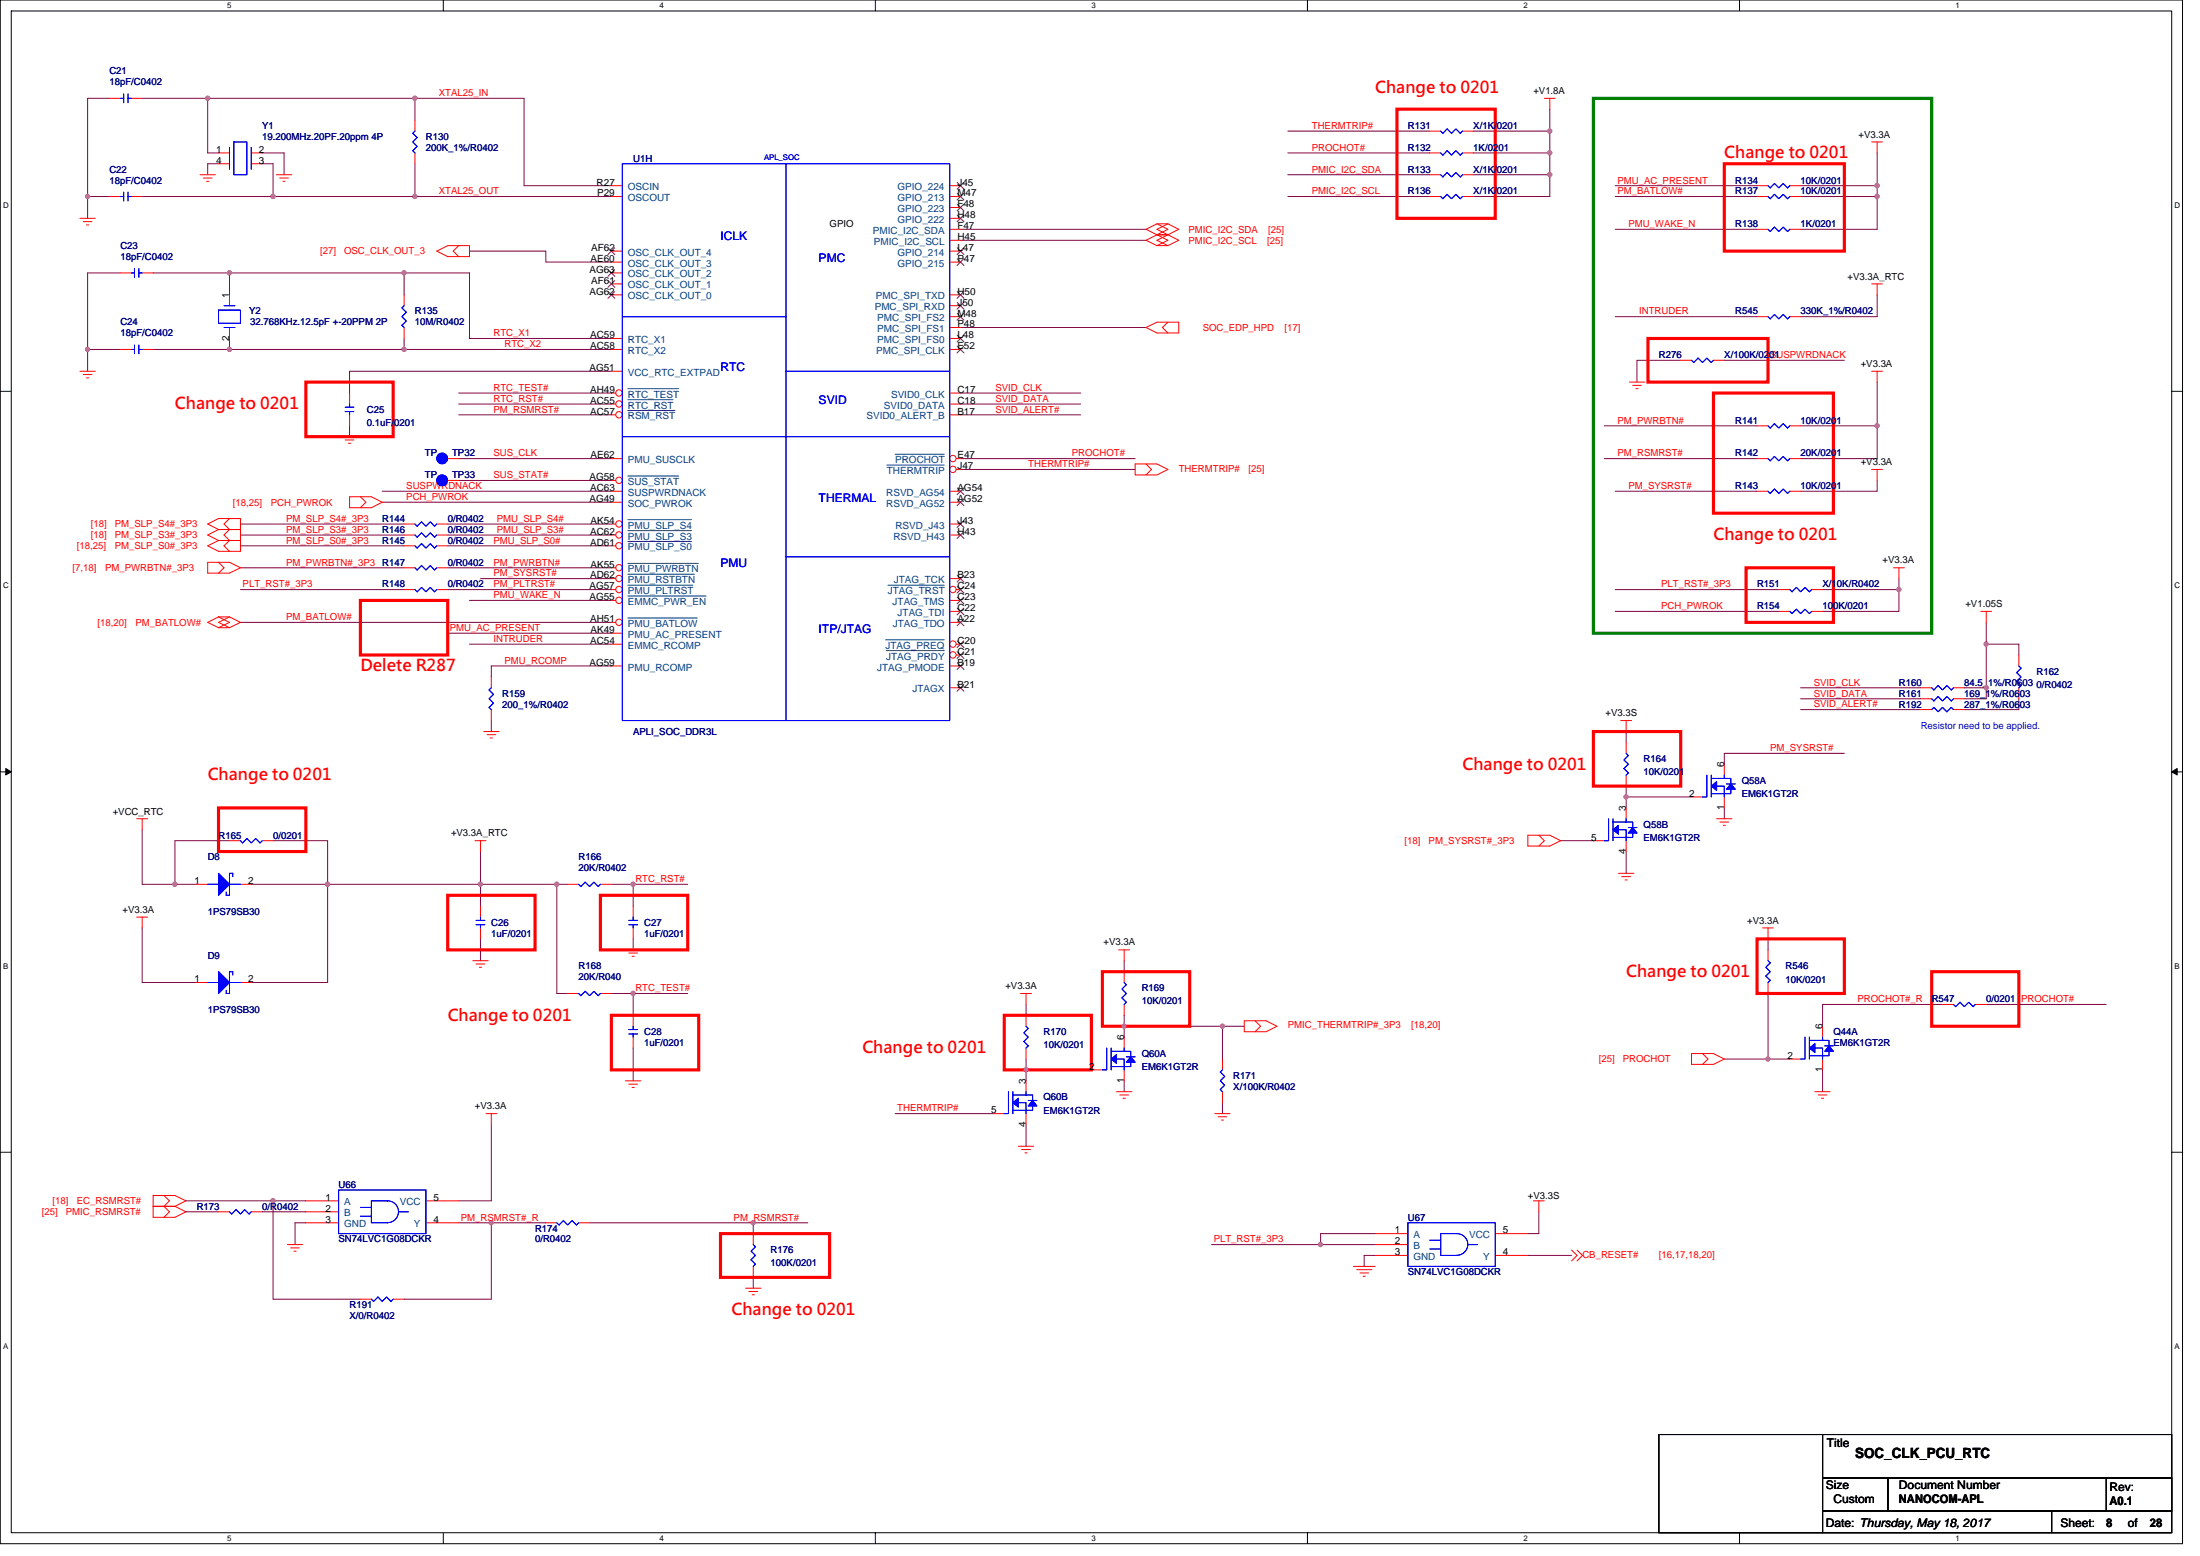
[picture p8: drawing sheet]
<svg xmlns="http://www.w3.org/2000/svg" width="297mm" height="210mm" viewBox="0 0 297 210" stroke-linecap="round" stroke-linejoin="round" font-family="sans-serif">
<path d="M0 0h294.7v208.3h-294.7zM1.5 1.5h291.7v205.3h-291.7z" fill="none" stroke="#000" stroke-width=".14"/>
<g fill="#fff">
<path d="M30.7 .1h.6v1.2h-.6z"/>
<path d="M30.7 207h.6v1.2h-.6z"/>
</g>
<path d="M59.9 0v1.5M59.9 206.8v1.5" fill="none" stroke="#000" stroke-width=".14"/>
<g fill="#fff">
<path d="M89 .1h.6v1.2h-.6z"/>
<path d="M89 207h.6v1.2h-.6z"/>
</g>
<path d="M118.2 0v1.5M118.2 206.8v1.5" fill="none" stroke="#000" stroke-width=".14"/>
<g fill="#fff">
<path d="M147.4 .1h.5v1.2h-.5z"/>
<path d="M147.4 207h.5v1.2h-.5z"/>
</g>
<path d="M176.5 0v1.5M176.5 206.8v1.5" fill="none" stroke="#000" stroke-width=".14"/>
<g fill="#fff">
<path d="M205.7 .1h.6v1.2h-.6z"/>
<path d="M205.7 207h.6v1.2h-.6z"/>
</g>
<path d="M234.9 0v1.5M234.9 206.8v1.5" fill="none" stroke="#000" stroke-width=".14"/>
<g fill="#fff">
<path d="M264 .1h.6v1.2h-.6z"/>
<path d="M264 207h.6v1.2h-.6z"/>
<path d="M.4 27.1h.8v1.2h-.8z"/>
<path d="M293.6 27.1h.7v1.2h-.7z"/>
<path d="M.4 78.5h.8v1.2h-.8z"/>
<path d="M293.6 78.5h.7v1.2h-.7z"/>
</g>
<path d="M0 52.8h1.5M293.2 52.8h1.5" fill="none" stroke="#000" stroke-width=".14"/>
<g fill="#fff">
<path d="M.4 129.8h.7v1.2h-.7z"/>
<path d="M293.6 129.8h.7v1.2h-.7z"/>
</g>
<path d="M0 104.2h1.5M293.2 104.2h1.5" fill="none" stroke="#000" stroke-width=".14"/>
<path d="M.8 103.7l.7 .5-.7 .4zM293.2 104.2l.8-.5v.9z" fill="#000" stroke="#000" stroke-width=".14"/>
<g fill="#fff">
<path d="M.4 181.1h.7v1.2h-.7z"/>
<path d="M293.6 181.1h.7v1.2h-.7z"/>
</g>
<path d="M0 155.5h1.5M293.2 155.5h1.5M224 193.6h22.1v13.2h-22.1zM246.1 199.5h8.8v4.4h-8.8zM246.1 193.6h47.1v5.9h-47.1zM254.9 199.5h38.3v4.4h-38.3zM284.4 199.5h8.8v4.4h-8.8zM246.1 203.9h30.9v2.9h-30.9zM277 203.9h16.2v2.9h-16.2z" fill="none" stroke="#000" stroke-width=".14"/>
<g fill="none" stroke="#800040" stroke-width=".14">
<path d="M14.8 13.3h-3v13.2M19.2 13.3h8.8M28 13.3v7.3h1.5M28 13.3h28M56 13.3h14.8v11.8h11.7M56 13.3v2.9M173.9 17.7h19.1M198.9 17.7h10.4M209.3 14.7v3M209.3 17.7v2.9M11.8 26.5h3M11.8 26.5v3"/>
<path d="M16.3 36.8h-4.5v10.4M19.2 26.5h17.7M20.7 36.8h10.3M29.5 22.1h-1.5v1.5M31 36.8v3M31 36.8h23.6M35.4 20.6h3v3M35.4 22.1h1.5v4.4M36.9 26.5h19.1M54.6 36.8v3M54.6 36.8h8.8v8.9h19.1M56 26.5h26.5"/>
<path d="M56 22.1v4.4M63.4 33.9h10.3v1.5h8.8M129.7 30.9h25M129.7 32.4h25M173.9 20.6h19.1M173.9 23.6h19.1M173.9 26.5h19.1M198.9 20.6h10.4M198.9 23.6h10.4M209.3 20.6v3M209.3 23.6v2.9h-10.4M218.1 30.9h19.1"/>
<path d="M218.1 26.5h19.1M218.1 25.1h19.1M243.1 26.5h10.3M243.1 25.1h10.3M253.4 39.8v2.9h-10.3M253.4 26.5v4.4h-10.3M253.4 25.1v1.4M253.4 20.6v4.5M11.8 47.2v2.9M11.8 47.2h4.5M20.7 47.2h10.3M31 47.2h23.6"/>
<path d="M31 45.7v1.5M47.2 57.5v1.4M54.6 45.7v1.5M54.6 47.2h27.9M61.9 53h20.6M61.9 54.5h20.6M61.9 56h20.6M82.5 50.1h-35.3v2.9M129.7 44.2h25M129.7 53h16.2M129.7 54.5h16.2M129.7 56h16.2"/>
<path d="M216.6 57.5h20.6M218.1 42.7h19.1M226.9 48.6h-5.9v3M232.8 48.6h16.2M243.1 57.5h10.3M253.4 51.6v5.9M253.4 57.5v4.4h-10.3M32.5 70.7h22.1M32.5 72.2h22.1M32.5 76.6h22.1M32.5 79.6h22.1M32.5 73.7h22.1"/>
<path d="M51.6 66.3h30.9M51.6 67.8h30.9M60.4 70.7h22.1M60.4 73.7h22.1M60.4 72.2h22.1M60.4 76.6h22.1M60.4 79.6h22.1M61.9 61.9h20.6M61.9 64.8h20.6M64.9 78.1h17.6M129.7 61.9h23.6M129.7 63.4h23.6"/>
<path d="M216.6 61.9h20.6M218.1 66.3h19.1M218.1 79.6h22.1M253.4 64.8v1.5h-10.3M256.4 78.1v1.5h-10.3M256.4 79.6v2.9h-10.3M32.5 84h50M60.4 85.4h22.1M63.4 86.9h19.1M63.4 81h19.1M66.3 97.2v1.5M82.5 89.9h-16.2v1.5"/>
<path d="M218.1 82.5h22.1M219.6 98.7v1.5M243.1 92.8h16.2M243.1 94.3h16.2M243.1 95.8h16.2M265.2 92.8h3M268.2 92.8v1.5h-3M268.2 86.9h4.4v1.5M268.2 84v2.9M268.2 86.9v5.9M272.6 94.3v1.5h-7.4M19.2 112v7.3h4.4"/>
<path d="M23.6 119.3h3M31 113.5h-7.4v5.8M33.9 119.3h10.3M36.9 113.5h7.3v5.8M44.2 119.3h20.7M44.2 119.3v13.3h-10.3M64.9 114.9v4.4M64.9 119.3h10.3M64.9 119.3v3M75.2 119.3v14.8h1.5M75.2 119.3h1.5M82.5 119.3h3v3"/>
<path d="M85.5 119.3h7.4M210.7 113.5h4.4M219.6 107.5v1.5M219.6 114.9v3M219.6 107.5h8.8M219.6 106.1v1.4M232.8 109v1.5M249 101.7h-16.2v1.4M19.2 125.2v7.4h7.4M64.9 126.7v2.9M82.5 134.1h3M85.5 134.1h7.4"/>
<path d="M85.5 126.7v1.5M85.5 134.1v2.9M138.5 135.6v1.4M151.8 138.5h13.3M151.8 138.5v1.5M151.8 129.6v1.5M151.8 137v1.5M165.1 138.5h2.9M165.1 138.5v4.4M238.7 126.7v1.5M238.7 134.1v8.8M262.3 135.6h-16.2v2.9"/>
<path d="M268.2 135.6h16.2M66.3 151.7v10.4h-4.4M85.5 141.4v4.5M120.9 150.3h13.2M138.5 144.4h8.9M138.5 151.7v3M138.5 142.9v1.5M138.5 144.4v1.5M151.8 145.9v1.4M165.1 148.8v1.5M232.8 142.9h5.9M238.7 142.9h3"/>
<path d="M246.1 144.4v2.9M25.1 162.1h11.8M25.1 163.5h4.4M35.4 163.5h5.9M36.9 162.1v13.2h11.8M36.9 162.1h4.4M41.3 165h-1.5v3M61.9 165h4.4M66.3 165v10.3h-11.7M66.3 165h7.4M79.6 165h22.1M101.7 165v1.5"/>
<path d="M101.7 172.4v1.4M101.7 165h7.4M163.6 168h14.7M178.3 168h7.4M185.7 169.4h-1.5v1.5M185.7 166.5h-7.4v1.5M206.3 169.4h5.9M207.8 163.5v3h-1.5"/>
</g>
<g fill="#f0f" stroke="#f0f" stroke-width=".14">
<circle cx="56" cy="26.5" r=".29"/>
<circle cx="36.9" cy="26.5" r=".29"/>
<circle cx="28" cy="13.3" r=".29"/>
<circle cx="56" cy="13.3" r=".29"/>
<circle cx="11.8" cy="26.5" r=".29"/>
<circle cx="11.8" cy="47.1" r=".29"/>
<circle cx="54.6" cy="47.1" r=".29"/>
<circle cx="54.6" cy="36.8" r=".29"/>
<circle cx="31" cy="36.8" r=".29"/>
<circle cx="31" cy="47.1" r=".29"/>
<circle cx="44.2" cy="119.3" r=".29"/>
<circle cx="85.5" cy="119.3" r=".29"/>
<circle cx="101.7" cy="165" r=".29"/>
<circle cx="85.5" cy="134.1" r=".29"/>
<circle cx="75.2" cy="119.3" r=".29"/>
<circle cx="64.9" cy="119.3" r=".29"/>
<circle cx="256.4" cy="79.6" r=".29"/>
<circle cx="253.4" cy="26.5" r=".29"/>
<circle cx="253.4" cy="57.5" r=".29"/>
<circle cx="253.4" cy="25" r=".29"/>
<circle cx="219.5" cy="107.5" r=".29"/>
<circle cx="268.2" cy="86.9" r=".29"/>
<circle cx="268.2" cy="92.8" r=".29"/>
<circle cx="23.6" cy="119.3" r=".29"/>
<circle cx="178.3" cy="167.9" r=".29"/>
<circle cx="138.5" cy="144.4" r=".29"/>
<circle cx="151.8" cy="138.5" r=".29"/>
<circle cx="165" cy="138.5" r=".29"/>
<circle cx="209.2" cy="17.7" r=".29"/>
<circle cx="209.2" cy="20.6" r=".29"/>
<circle cx="209.2" cy="23.6" r=".29"/>
<circle cx="66.3" cy="165" r=".29"/>
<circle cx="36.9" cy="162" r=".29"/>
<circle cx="238.7" cy="142.9" r=".29"/>
</g>
<g fill="none" stroke="#f00" stroke-width=".14">
<path d="M14.8 13.3h1.5M17.7 13.3h1.5M56 16.2v1.5M208.5 13.3h1.5M209.3 13.3v1.4M252.7 19.2h1.5M253.4 19.2v1.4M10.8 29.5h2.1M11.2 29.9h1.2M11.7 30.4h.3M27 23.6h2.1M27.4 24h1.2"/>
<path d="M27.9 24.5h.3M37.3 23.6h2.1M37.8 24h1.1M38.2 24.5h.3M56 20.6v1.5M59 33.9l1.4-.8h3v1.5h-3zM61.9 33.1l-.7 .8 .7 .7M82.5 26.5h1.5M82.5 25.1h1.5M82.5 33.9h1.5M82.5 35.4h1.5M82.5 36.8h1.5"/>
<path d="M82.5 38.3h1.5M82.5 39.8h1.5M156.2 30.2l1.5 .7-1.5 .8M156.2 31.7l1.5 .7-1.5 .7M157.7 30.2h-1.5l-1.5 .7 1.5 .8M157.7 30.2l-1.5 .7 1.5 .8M157.7 31.7h-1.5l-1.5 .7 1.5 .7M157.7 31.7l-1.5 .7 1.5 .7M157.7 30.2l1.4 .7-1.4 .8h-1.5M157.7 31.7l1.4 .7-1.4 .7h-1.5M237.2 26.5h1.5M237.2 25.1h1.5"/>
<path d="M237.2 30.9h1.5M241.7 26.5h1.4M241.7 25.1h1.4M241.7 30.9h1.4M252.7 38.3h1.5M253.4 38.3v1.5M10.8 50.1h2.1M11.2 50.5h1.2M11.7 51h.3M46.2 58.9h2M46.6 59.4h1.2M47.1 59.8h.2"/>
<path d="M128.2 54.5h1.5M128.2 53h1.5M128.2 56h1.5M154.7 44.2l1.5-.7h2.9v1.4h-2.9zM157.7 43.5l-.8 .7 .8 .7M220 51.6h2.1M220.4 52h1.2M220.9 52.5h.3M237.2 57.5h1.5M241.7 57.5h1.4M252.7 50.1h1.5M253.4 50.1v1.5"/>
<path d="M28 70.7l1.5-.7h3v1.5h-3zM28 72.2l1.5-.7h3v1.4h-3zM28 73.7l1.5-.8h3v1.5h-3zM28 75.9h3l1.5 .7-1.5 .7h-3zM29.5 75.9l.7 .7-.7 .7M31 70l-.8 .7 .8 .8-.8 .7 .8 .7-.8 .8 .8 .7M47.2 67h2.9l1.5 .8-1.5 .7h-2.9zM48.7 67l.7 .8-.7 .7M54.6 70.7h1.4M54.6 73.7h1.4M59 70.7h1.4M59 73.7h1.4"/>
<path d="M153.3 62.6h2.9l1.5 .8-1.5 .7h-2.9zM154.7 62.6l.8 .8-.8 .7M237.2 66.3h1.5M241.7 66.3h1.4M252.7 63.4h1.5M253.4 63.4v1.4M255.6 76.6h1.5M256.4 76.6v1.5M29.5 83.2h1.5l1.5 .8-1.5 .7M29.5 83.2l1.5 .8-1.5 .7M29.5 83.2l-1.5 .8 1.5 .7h1.5M31 83.2l-1.5 .8 1.5 .7"/>
<path d="M65.3 98.7h2.1M65.8 99.1h1.1M66.2 99.6h.3M218.8 97.2h1.5M219.6 97.2v1.5M267.4 82.5h1.5M268.2 82.5v1.5M272.6 88.4v1.5M272.6 92.8v1.5M18.5 110.5h1.4M19.2 110.5v1.5M26.6 119.3h1.4"/>
<path d="M32.5 119.3h1.4M64.1 113.5h1.5M64.9 113.5v1.4M76.7 119.3h1.4M81.1 119.3h1.4M206.3 112.7h3l1.4 .8-1.4 .7h-3zM207.8 112.7l.7 .8-.7 .7M218.5 117.9h2.1M219 118.3h1.2M219.4 118.7h.3M231.8 110.5h2M232.2 110.9h1.2"/>
<path d="M232.7 111.4h.3M18.5 123.8h1.4M19.2 123.8v1.4M63.8 129.6h2.1M64.3 130.1h1.2M64.7 130.5h.3M84.5 128.2h2M84.9 128.6h1.2M85.3 129.1h.3M85.5 137v1.5M85.5 140v1.4M137.8 134.1h1.5"/>
<path d="M138.5 134.1v1.5M151 128.2h1.5M151.8 128.2v1.4M151.8 140v1.4M168 137.8h2.9l1.5 .7-1.5 .7h-2.9zM169.5 137.8l.7 .7-.7 .7M238 125.2h1.4M238.7 125.2v1.5M65.6 150.3h1.5M66.3 150.3v1.4M84.5 145.9h2M84.9 146.3h1.2"/>
<path d="M85.3 146.7h.3M134.1 150.3h1.5M137.5 154.7h2.1M137.9 155.1h1.2M138.4 155.6h.3M138.5 145.9v1.4M138.5 150.3v1.4M147.4 144.4h1.4M150.7 147.3h2.1M151.2 147.8h1.2M151.6 148.2h.3M151.8 144.4v1.5"/>
<path d="M164 150.3h2.1M164.5 150.7h1.1M164.9 151.2h.3M228.4 142.2h2.9l1.5 .7-1.5 .7h-2.9zM229.9 142.2l.7 .7-.7 .7M245 147.3h2.1M245.5 147.8h1.2M245.9 148.2h.3M20.7 162.8h2.9M20.7 162.8v-1.5h2.9l1.5 .8-1.5 .7M20.7 162.8v1.5h2.9l1.5-.8-1.5-.7M22.1 161.3l.8 .8-.8 .7 .8 .7-.8 .8"/>
<path d="M29.5 163.5h1.5M33.9 163.5h1.5M38.8 168h2M39.2 168.4h1.2M39.7 168.8h.3M100.7 173.8h2M101.1 174.3h1.2M101.6 174.7h.3M182.7 170.9h3M183.2 171.3h2M183.6 171.8h1.2M184 172.2h.3"/>
<path d="M185.7 166.5h4.4M185.7 168h4.4M185.7 169.4h4.4M201.9 166.5h4.4M201.9 169.4h4.4M207 162.1h1.5M207.8 162.1v1.4M212.2 168.7l.7 .7-.7 .8M212.9 168.7l.8 .7-.8 .8"/>
</g>
<path d="M215.1 13.3h45.7v72.1h-45.7z" fill="none" stroke="#008000" stroke-width=".42"/>
<g fill="none" stroke="#f00" stroke-width=".42">
<path d="M188.6 14.7h13.3v14.8h-13.3zM232.8 22.1h16.2v11.8h-16.2zM41.3 51.6h11.8v7.3h-11.8zM222.5 45.7h16.2v5.9h-16.2zM231.3 53h16.2v16.3h-16.2zM235.8 76.6h11.7v7.4h-11.7zM48.7 81h11.7v7.4h-11.7zM215.1 98.7h11.8v7.4h-11.8zM29.5 109h11.8v5.9h-11.8zM60.4 120.8h11.8v7.4h-11.8zM81.1 120.8h11.8v7.4h-11.8zM82.5 137h11.8v7.4h-11.8z"/>
<path d="M135.6 137h11.8v7.4h-11.8zM148.8 131.1h11.8v7.4h-11.8zM237.2 126.7h11.8v7.4h-11.8zM260.8 131.1h11.8v7.4h-11.8zM97.3 166.5h14.7v5.9h-14.7z"/>
</g>
<g fill="none" stroke="#00f" stroke-width=".14">
<path d="M16.3 13.3h.4M16.7 12.7v1.2M17.3 13.3h.4M17.3 12.7v1.2M56 17.7l-.3 .3 .6 .6-.6 .6 .6 .5-.6 .6 .3 .3M238.7 26.5l.3 .3 .6-.6 .6 .6 .6-.6 .6 .6 .3-.3M238.7 25.1l.3 .3 .6-.6 .6 .6 .6-.6 .6 .6 .3-.3M238.7 30.9l.3 .3 .6-.6 .6 .6 .6-.6 .6 .6 .3-.3M238.7 57.5l.3 .3 .6-.6 .6 .6 .6-.6 .6 .6 .3-.3M56 70.7l.3 .3 .6-.6 .6 .6 .6-.6 .6 .6 .3-.3M56 73.7l.3 .3 .6-.6 .6 .6 .6-.6 .6 .6 .3-.3M238.7 66.3l.3 .3 .6-.6 .6 .6 .6-.6 .6 .6 .3-.3"/>
<path d="M272.6 89.9l.3 .3-.6 .6 .6 .6-.6 .5 .6 .6-.3 .3M28 119.3h1.5M31 119.3h1.5M31.4 118.3v-.4h-.4v2.9h-.5v-.4M78.1 119.3l.3 .3 .6-.6 .6 .6 .6-.6 .6 .6 .3-.3M84.9 138.9h1.2M84.9 139.5h1.2M85.5 138.5v.4M85.5 139.5v.5M136.2 147.3v3h-.6M136.8 147.3v3M136.8 147.8h1.7"/>
<path d="M137.5 148.8h1v1.5M138.5 147.3v.5M138.5 147.8h.9v.7M138.8 148.5h1.2M139.4 149.2v.6h-2.6M149.4 141.4v3h-.6M150 141.4v3M150 141.9h1.8M150.7 142.9h1.1v1.5M151.8 141.4v.5M151.8 141.9h.9v.7M152.1 142.6h1.2"/>
<path d="M152.7 143.3v.6h-2.7M31 163.5l.3 .3 .6-.6 .6 .6 .5-.6 .6 .6 .3-.3M190.1 165h11.8v5.9h-11.8zM193 167.4h1.5M193 168.6h1.5M196.7 166.5a1.46 1.46 0 0 1 1.5 1.4 1.46 1.46 0 0 1-1.5 1.5M196.7 166.5h-2.2v2.9h2.2M198.2 168h1.3"/>
</g>
<g fill="#00f" stroke="#00f" stroke-width=".14">
<path d="M150 142.9l.7-.6v1.2z" fill-rule="evenodd"/>
<path d="M152.7 142.6l.6 .7h-1.2z" fill-rule="evenodd"/>
<path d="M150 142.9l.7-.6v1.2z" fill-rule="evenodd"/>
<path d="M152.7 142.6l.6 .7h-1.2z" fill-rule="evenodd"/>
<path d="M29.5 117.9l1.5 1.4-1.5 1.5z" fill-rule="evenodd"/>
<path d="M29.5 117.9l1.5 1.4-1.5 1.5z" fill-rule="evenodd"/>
<path d="M136.8 148.8l.7-.6v1.2z" fill-rule="evenodd"/>
<path d="M139.4 148.5l.6 .7h-1.2z" fill-rule="evenodd"/>
<path d="M136.8 148.8l.7-.6v1.2z" fill-rule="evenodd"/>
<path d="M139.4 148.5l.6 .7h-1.2z" fill-rule="evenodd"/>
</g>
<path d="M82.1 33.4l.9 1M82.1 36.4l.9 .9M82.1 37.9l.9 .9M82.1 39.3l.9 1M83 33.4l-.9 1M83 36.4l-.9 .9M83 37.9l-.9 .9M83 39.3l-.9 1" fill="none" stroke="#804000" stroke-width=".14"/>
<circle cx="83.6" cy="81" r=".43" fill="#fff" stroke="#f00" stroke-width=".14"/>
<path d="M82.5 61.9h1.5M82.5 81h.6" fill="none" stroke="#f00" stroke-width=".14"/>
<path d="M84.8 80.4h10.5" fill="none" stroke="#004080" stroke-width=".14"/>
<circle cx="83.6" cy="70.7" r=".43" fill="#fff" stroke="#f00" stroke-width=".14"/>
<path d="M82.5 70.7h.6" fill="none" stroke="#f00" stroke-width=".14"/>
<path d="M84.8 70.1h8.6" fill="none" stroke="#004080" stroke-width=".14"/>
<circle cx="83.6" cy="72.2" r=".43" fill="#fff" stroke="#f00" stroke-width=".14"/>
<path d="M82.5 72.2h.6" fill="none" stroke="#f00" stroke-width=".14"/>
<path d="M84.8 71.6h8.6" fill="none" stroke="#004080" stroke-width=".14"/>
<circle cx="83.6" cy="73.6" r=".43" fill="#fff" stroke="#f00" stroke-width=".14"/>
<path d="M82.5 73.7h.6" fill="none" stroke="#f00" stroke-width=".14"/>
<path d="M84.8 73.1h8.6" fill="none" stroke="#004080" stroke-width=".14"/>
<circle cx="83.6" cy="78.1" r=".43" fill="#fff" stroke="#f00" stroke-width=".14"/>
<path d="M82.5 78.1h.6" fill="none" stroke="#f00" stroke-width=".14"/>
<path d="M84.8 77.5h9" fill="none" stroke="#004080" stroke-width=".14"/>
<circle cx="83.6" cy="76.6" r=".43" fill="#fff" stroke="#f00" stroke-width=".14"/>
<path d="M82.5 76.6h.6" fill="none" stroke="#f00" stroke-width=".14"/>
<path d="M84.8 76h9.5" fill="none" stroke="#004080" stroke-width=".14"/>
<circle cx="83.6" cy="79.6" r=".43" fill="#fff" stroke="#f00" stroke-width=".14"/>
<path d="M82.5 79.6h.6" fill="none" stroke="#f00" stroke-width=".14"/>
<path d="M84.8 79h8.8" fill="none" stroke="#004080" stroke-width=".14"/>
<circle cx="83.6" cy="84" r=".43" fill="#fff" stroke="#f00" stroke-width=".14"/>
<path d="M82.5 85.4h1.5M82.5 84h.6" fill="none" stroke="#f00" stroke-width=".14"/>
<path d="M84.8 83.4h9.3" fill="none" stroke="#004080" stroke-width=".14"/>
<circle cx="128.7" cy="63.3" r=".43" fill="#fff" stroke="#f00" stroke-width=".14"/>
<path d="M128.2 25.1h1.5M128.2 26.5h1.5M128.2 28h1.5M128.2 29.5h1.5M129.1 63.4h.6" fill="none" stroke="#f00" stroke-width=".14"/>
<path d="M119.7 62.8h7.8" fill="none" stroke="#004080" stroke-width=".14"/>
<path d="M129.2 24.6l1 .9M129.2 26.1l1 .9M129.2 27.6l1 .9M129.2 29l1 .9M130.1 24.6l-.9 .9M130.1 26.1l-.9 .9M130.1 27.6l-.9 .9M130.1 29l-.9 .9" fill="none" stroke="#804000" stroke-width=".14"/>
<circle cx="83.6" cy="64.8" r=".43" fill="#fff" stroke="#f00" stroke-width=".14"/>
<path d="M128.2 30.9h1.5M128.2 32.4h1.5M128.2 33.9h1.5M128.2 35.4h1.5M128.2 39.8h1.5M128.2 41.3h1.5M128.2 42.7h1.5M128.2 44.2h1.5M128.2 45.7h1.5M128.2 47.2h1.5M82.5 64.8h.6" fill="none" stroke="#f00" stroke-width=".14"/>
<path d="M84.8 64.2h6.8" fill="none" stroke="#004080" stroke-width=".14"/>
<g fill="none" stroke="#804000" stroke-width=".14">
<path d="M129.2 33.4l1 1M129.2 34.9l1 .9M129.2 39.3l1 1M130.1 33.4l-.9 1M130.1 34.9l-.9 .9M130.1 39.3l-.9 1M129.2 40.8l1 .9M129.2 42.3l1 .9M129.2 45.2l1 .9M129.2 46.7l1 .9M130.1 40.8l-.9 .9M130.1 42.3l-.9 .9"/>
<path d="M130.1 45.2l-.9 .9M130.1 46.7l-.9 .9"/>
</g>
<circle cx="128.7" cy="79.6" r=".43" fill="#fff" stroke="#f00" stroke-width=".14"/>
<path d="M128.2 78.1h1.5M129.1 79.6h.6M128.2 81h1.5M128.2 84h1.5M128.2 82.5h1.5" fill="none" stroke="#f00" stroke-width=".14"/>
<path d="M129.2 79.1l1 .9M129.2 77.6l1 .9M130.1 79.1l-.9 .9M130.1 77.6l-.9 .9M129.2 80.6l1 .9M129.2 83.5l1 1M129.2 82.1l1 .9M130.1 80.6l-.9 .9M130.1 83.5l-.9 1M130.1 82.1l-.9 .9" fill="none" stroke="#804000" stroke-width=".14"/>
<path d="M119.9 79h7.6" fill="none" stroke="#004080" stroke-width=".14"/>
<circle cx="128.7" cy="86.9" r=".43" fill="#fff" stroke="#f00" stroke-width=".14"/>
<path d="M129.1 86.9h.6" fill="none" stroke="#f00" stroke-width=".14"/>
<path d="M129.2 86.5l1 .9M130.1 86.5l-.9 .9" fill="none" stroke="#804000" stroke-width=".14"/>
<path d="M119.6 86.3h7.9" fill="none" stroke="#004080" stroke-width=".14"/>
<circle cx="128.7" cy="88.4" r=".43" fill="#fff" stroke="#f00" stroke-width=".14"/>
<path d="M82.5 66.3h1.5M128.2 89.9h1.5M129.1 88.4h.6" fill="none" stroke="#f00" stroke-width=".14"/>
<path d="M129.2 87.9l1 1M129.2 89.4l1 .9M130.1 87.9l-.9 1M130.1 89.4l-.9 .9" fill="none" stroke="#804000" stroke-width=".14"/>
<path d="M119.7 87.8h7.8" fill="none" stroke="#004080" stroke-width=".14"/>
<circle cx="83.6" cy="54.5" r=".43" fill="#fff" stroke="#f00" stroke-width=".14"/>
<path d="M82.5 54.5h.6" fill="none" stroke="#f00" stroke-width=".14"/>
<path d="M84.8 53.9h6.1" fill="none" stroke="#004080" stroke-width=".14"/>
<circle cx="83.6" cy="53" r=".43" fill="#fff" stroke="#f00" stroke-width=".14"/>
<path d="M82.5 53h.6" fill="none" stroke="#f00" stroke-width=".14"/>
<path d="M84.8 52.5h6.8" fill="none" stroke="#004080" stroke-width=".14"/>
<circle cx="83.6" cy="56" r=".43" fill="#fff" stroke="#f00" stroke-width=".14"/>
<path d="M82.5 56h.6" fill="none" stroke="#f00" stroke-width=".14"/>
<path d="M84.8 55.4h6.3" fill="none" stroke="#004080" stroke-width=".14"/>
<circle cx="128.7" cy="61.9" r=".43" fill="#fff" stroke="#f00" stroke-width=".14"/>
<g fill="none" stroke="#f00" stroke-width=".14">
<path d="M193 17.7h1.5M197.5 17.7h1.4M14.8 26.5h1.5M16.3 36.8h1.4M17.7 26.5h1.5M19.2 36.8h1.5M29.5 20.6h1.5M29.5 22.1h1.5M31 39.8v1.5M33.9 20.6h1.5M33.9 22.1h1.5M54.6 39.8v1.5"/>
<path d="M193 26.5h1.5M193 23.6h1.5M193 20.6h1.5M197.5 26.5h1.4M197.5 23.6h1.4M197.5 20.6h1.4M16.3 47.2h1.4M19.2 47.2h1.5M31 44.2v1.5M47.2 53v1.5M47.2 56v1.5M54.6 44.2v1.5"/>
<path d="M82.5 50.1h1.5M82.5 47.2h1.5M82.5 45.7h1.5M226.9 48.6h1.5M231.3 48.6h1.5M237.2 42.7h1.5M241.7 42.7h1.4M54.6 72.2h1.4M54.6 79.6h1.4M54.6 76.6h1.4M59 72.2h1.4M59 79.6h1.4"/>
<path d="M59 76.6h1.4M60.4 61.9h1.5M60.4 64.8h1.5M82.5 67.8h1.5M128.2 67.8h1.5M128.2 66.3h1.5M128.2 70.7h1.5M128.2 72.2h1.5M129.1 61.9h.6M237.2 61.9h1.5M240.2 79.6h1.5M241.7 61.9h1.4"/>
<path d="M244.6 79.6h1.5M66.3 91.4v1.4M66.3 95.8v1.4M82.5 89.9h1.5M82.5 86.9h1.5M128.2 92.8h1.5M240.2 82.5h1.5M244.6 82.5h1.5M259.3 92.8h1.5M259.3 94.3h1.5M259.3 95.8h1.5M263.8 92.8h1.4"/>
<path d="M263.8 94.3h1.4M263.8 95.8h1.4M31 113.5h1.5M35.4 113.5h1.5M215.1 113.5h1.5M219.6 100.2v1.5M219.6 104.6v1.5M219.6 109v1.5M219.6 113.5v1.4M228.4 107.5h1.5M232.8 103.1v1.5M232.8 107.5v1.5"/>
<path d="M26.6 132.6h1.4M32.5 132.6h1.4M64.9 122.3v1.5M64.9 125.2v1.5M76.7 134.1h1.4M81.1 134.1h1.4M85.5 122.3v1.5M85.5 125.2v1.5M138.5 137v1.5M151.8 131.1v1.5M151.8 135.6v1.4M238.7 128.2v1.4"/>
<path d="M238.7 132.6v1.5M246.1 138.5v1.5M262.3 135.6h1.5M266.7 135.6h1.5M138.5 141.4v1.5M165.1 142.9v1.5M165.1 147.3v1.5M241.7 142.9h1.4M246.1 142.9v1.5M41.3 165h4.4M41.3 162.1h4.4M41.3 163.5h4.4"/>
<path d="M48.7 175.3h1.4M53.1 175.3h1.5M57.5 165h4.4M57.5 162.1h4.4M73.7 165h1.5M78.1 165h1.5M101.7 166.5v1.5M101.7 170.9v1.5"/>
</g>
<path d="M120.9 61.3h6.6" fill="none" stroke="#004080" stroke-width=".14"/>
<path d="M129.2 65.8l1 1M129.2 67.3l1 .9M129.2 70.3l1 .9M129.2 71.8l1 .9M130.1 65.8l-.9 1M130.1 67.3l-.9 .9M130.1 70.3l-.9 .9M130.1 71.8l-.9 .9M129.2 92.4l1 .9M130.1 92.4l-.9 .9" fill="none" stroke="#804000" stroke-width=".14"/>
<g fill="none" stroke="#00f" stroke-width=".14">
<path d="M31 19.9v2.9M31.6 19.2h1.7v4.4h-1.7zM33.9 19.9v2.9M197.5 17.7l-.3 .3-.6-.6-.6 .6-.6-.6-.6 .6-.3-.3M16.3 26.5h.4M16.7 25.9v1.2M17.3 26.5h.4M17.3 25.9v1.2M17.7 36.8h.5M18.2 36.3v1.1M18.8 36.8h.4M18.8 36.3v1.1"/>
<path d="M84 22.1h44.2v75.1h-44.2zM106.1 22.1v75.1M194.5 26.5l.3 .3 .6-.6 .6 .6 .6-.6 .6 .6 .3-.3M194.5 23.6l.3 .3 .6-.6 .6 .6 .6-.6 .6 .6 .3-.3M197.5 20.6l-.3 .3-.6-.6-.6 .6-.6-.6-.6 .6-.3-.3M17.7 47.2h.5M18.2 46.6v1.1M18.8 47.2h.4M18.8 46.6v1.1M29.5 41.8h3v1.8h-3zM30.2 41.3h1.5M30.2 44.2h1.5"/>
<path d="M46.6 54.9h1.2M46.6 55.5h1.2M47.2 54.5v.4M47.2 55.5v.5M54.6 41.3l-.3 .3 .6 .5-.6 .6 .6 .6-.6 .6 .3 .3M84 42.7h22.1M84 58.9h44.2M106.1 50.1h22.1M228.4 48.6l.3 .3 .6-.6 .6 .6 .6-.6 .6 .6 .2-.3M238.7 42.7l.3 .3 .6-.6 .6 .6 .6-.6 .6 .6 .3-.3M56 79.6l.3 .3 .6-.6 .6 .6 .6-.6 .6 .6 .3-.3M56 72.2l.3 .3 .6-.6 .6 .6 .6-.6 .6 .6 .3-.3"/>
<path d="M56 76.6l.3 .3 .6-.6 .6 .6 .6-.6 .6 .6 .3-.3M106.1 75.1h22.1M238.7 61.9l.3 .3 .6-.6 .6 .6 .6-.6 .6 .6 .3-.3M241.7 79.6l.3 .3 .5-.6 .6 .6 .6-.6 .6 .6 .3-.3M66.3 92.8l-.3 .3 .6 .6-.6 .6 .6 .6-.6 .6 .3 .3M241.7 82.5l.3 .3 .5-.6 .6 .6 .6-.6 .6 .6 .3-.3M260.8 95.8l.3-.3 .6 .6 .6-.6 .6 .6 .6-.6 .3 .3M260.8 94.3l.3 .3 .6-.6 .6 .6 .6-.6 .6 .6 .3-.3M260.8 92.8l.3 .3 .6-.6 .6 .6 .6-.6 .6 .6 .3-.3M32.5 113.5l.3 .2 .5-.5 .6 .5 .6-.5 .6 .5 .3-.2M217.2 110.5v3h-.6M217.8 110.5v3"/>
<path d="M217.8 110.9h1.8M218.5 112h1.1v1.5M219.6 110.9h.8v.8M219.6 110.5v.4M219.6 101.7l.3 .3-.6 .6 .6 .5-.6 .6 .6 .6-.3 .3M219.9 111.7h1.1M220.4 112.4v.6h-2.6M230.5 104.6v2.9h-.6M231.1 104.6v2.9M231.1 105.1h1.7M231.8 106.1h1v1.4M232.8 104.6v.5"/>
<path d="M232.8 105.1h.9v.7M233.1 105.8h1.2M233.7 106.5v.6h-2.6M28 132.6h1.5M31 132.6h1.5M31.4 131.6v-.5h-.4v3h-.5v-.5M64.3 124.2h1.2M64.3 124.8h1.2M64.9 123.8v.4M64.9 124.8v.4M78.1 134.1l.3 .3 .6-.6 .6 .6 .6-.6 .6 .6 .3-.3M84.9 124.2h1.2"/>
<path d="M84.9 124.8h1.2M85.5 123.8v.4M85.5 124.8v.4M138.5 138.5l.3 .3-.6 .6 .6 .6-.6 .5 .6 .6-.3 .3M151.8 132.6l.3 .3-.6 .6 .6 .6-.6 .6 .6 .6-.3 .3M238.7 129.6l.3 .3-.6 .6 .6 .6-.6 .6 .6 .6-.3 .3M243.7 140v2.9h-.6M244.3 140v2.9M246.1 140v.4M263.8 135.6l.3 .2 .5-.5 .6 .5 .6-.5 .6 .5 .3-.2M165.1 144.4l-.3 .3 .6 .6-.6 .6 .6 .6-.6 .5 .3 .3M244.3 140.4h1.8"/>
<path d="M245 141.4h1.1v1.5M246.1 140.4h.8v.7M246.4 141.1h1.1M246.9 141.9v.6h-2.6M45.7 160.6h11.8v5.9h-11.8zM48.7 162.9h1.4M48.7 164.1h1.4M50.1 175.3l.3 .3 .6-.6 .6 .6 .6-.6 .6 .6 .3-.3M52.3 162.1a1.47 1.47 0 0 1 1.5 1.4 1.47 1.47 0 0 1-1.5 1.5M52.3 162.1h-2.2v2.9h2.2M53.8 163.5h1.3M75.2 165l.3 .3 .6-.6 .6 .6 .5-.6 .6 .6 .3-.3"/>
<path d="M101.7 168l.3 .3-.6 .5 .6 .6-.6 .6 .6 .6-.3 .3"/>
</g>
<g fill="#00f" stroke="#00f" stroke-width=".14">
<path d="M231.1 106.1l.7-.6v1.2z" fill-rule="evenodd"/>
<path d="M233.7 105.8l.6 .7h-1.2z" fill-rule="evenodd"/>
<path d="M231.1 106.1l.7-.6v1.2z" fill-rule="evenodd"/>
<path d="M233.7 105.8l.6 .7h-1.2z" fill-rule="evenodd"/>
<path d="M217.8 112l.7-.6v1.2z" fill-rule="evenodd"/>
<path d="M220.4 111.7l.6 .7h-1.1z" fill-rule="evenodd"/>
<path d="M217.8 112l.7-.6v1.2z" fill-rule="evenodd"/>
<path d="M220.4 111.7l.6 .7h-1.1z" fill-rule="evenodd"/>
<path d="M244.3 141.4l.7-.6v1.2z" fill-rule="evenodd"/>
<path d="M246.9 141.1l.6 .8h-1.1z" fill-rule="evenodd"/>
<path d="M244.3 141.4l.7-.6v1.2z" fill-rule="evenodd"/>
<path d="M246.9 141.1l.6 .8h-1.1z" fill-rule="evenodd"/>
<path d="M29.5 131.1l1.5 1.5-1.5 1.5z" fill-rule="evenodd"/>
<path d="M29.5 131.1l1.5 1.5-1.5 1.5z" fill-rule="evenodd"/>
<circle cx="59.7" cy="64.8" r=".73"/>
<circle cx="59.7" cy="61.9" r=".73"/>
</g>
<g fill="#f0f" stroke="#f0f" stroke-width=".14">
<circle cx="56" cy="26.5" r=".29"/>
<circle cx="36.9" cy="26.5" r=".29"/>
<circle cx="28" cy="13.3" r=".29"/>
<circle cx="56" cy="13.3" r=".29"/>
<circle cx="11.8" cy="26.5" r=".29"/>
<circle cx="11.8" cy="47.1" r=".29"/>
<circle cx="54.6" cy="47.1" r=".29"/>
<circle cx="54.6" cy="36.8" r=".29"/>
<circle cx="31" cy="36.8" r=".29"/>
<circle cx="31" cy="47.1" r=".29"/>
<circle cx="44.2" cy="119.3" r=".29"/>
<circle cx="85.5" cy="119.3" r=".29"/>
<circle cx="101.7" cy="165" r=".29"/>
<circle cx="85.5" cy="134.1" r=".29"/>
<circle cx="75.2" cy="119.3" r=".29"/>
<circle cx="64.9" cy="119.3" r=".29"/>
<circle cx="256.4" cy="79.6" r=".29"/>
<circle cx="253.4" cy="26.5" r=".29"/>
<circle cx="253.4" cy="57.5" r=".29"/>
<circle cx="253.4" cy="25" r=".29"/>
<circle cx="219.5" cy="107.5" r=".29"/>
<circle cx="268.2" cy="86.9" r=".29"/>
<circle cx="268.2" cy="92.8" r=".29"/>
<circle cx="23.6" cy="119.3" r=".29"/>
<circle cx="178.3" cy="167.9" r=".29"/>
<circle cx="138.5" cy="144.4" r=".29"/>
<circle cx="151.8" cy="138.5" r=".29"/>
<circle cx="165" cy="138.5" r=".29"/>
<circle cx="209.2" cy="17.7" r=".29"/>
<circle cx="209.2" cy="20.6" r=".29"/>
<circle cx="209.2" cy="23.6" r=".29"/>
<circle cx="66.3" cy="165" r=".29"/>
<circle cx="36.9" cy="162" r=".29"/>
<circle cx="238.7" cy="142.9" r=".29"/>
</g>
<g font-size="2.2" fill="#f00">
<text x="185.7" y="12.5">Change to 0201</text>
<text x="232.8" y="21.3">Change to 0201</text>
<text x="23.6" y="55.2">Change to 0201</text>
<text x="231.3" y="72.9">Change to 0201</text>
<text x="48.7" y="90.6">Delete R287</text>
<text x="28" y="105.3">Change to 0201</text>
<text x="197.5" y="103.8">Change to 0201</text>
<text x="219.6" y="131.8">Change to 0201</text>
<text x="60.4" y="137.7">Change to 0201</text>
<text x="116.4" y="142.1">Change to 0201</text>
<text x="98.8" y="177.5">Change to 0201</text>
</g>
<text font-size="1.9" x="250.5" y="196.8">SOC_CLK_PCU_RTC</text>
<g font-size="1.6" fill="#00f">
<text x="97.3" y="32.4">ICLK</text>
<text x="110.5" y="35.3">PMC</text>
<text x="97.3" y="50.1">RTC</text>
<text x="110.5" y="54.5">SVID</text>
<text x="110.5" y="67.7">THERMAL</text>
<text x="97.3" y="76.6">PMU</text>
<text x="110.5" y="85.4">ITP/JTAG</text>
</g>
<g font-size="1.6">
<text x="246.7" y="195.3">Title</text>
<text x="246.5" y="200.9">Size</text>
<text x="247.5" y="202.8">Custom</text>
<text x="256.4" y="200.9">Document Number</text>
<text x="256.4" y="202.9">NANOCOM-APL</text>
<text x="284.8" y="203">A0.1</text>
<text x="284.8" y="201.2">Rev:</text>
<text x="246.5" y="206.1">Date: Thursday, May 18, 2017</text>
<text x="278.2" y="206.1">Sheet:</text>
<text x="284.4" y="206.1">8</text>
<text x="287.3" y="206.1">of</text>
<text x="290.3" y="206.1">28</text>
</g>
<g font-size="1.3" fill="#000080">
<text x="14.8" y="10">C21</text>
<text x="14.8" y="11.5">18pF/C0402</text>
<text x="35.4" y="17.4">Y1</text>
<text x="190.1" y="17.4">R131</text>
<text x="198.9" y="17.4">X/1K/0201</text>
<text x="14.8" y="23.3">C22</text>
<text x="35.4" y="18.9">19.200MHz.20PF.20ppm 4P</text>
<text x="57.5" y="18.9">R130</text>
<text x="57.5" y="20.3">200K_1%/R0402</text>
<text x="85.5" y="21.8">U1H</text>
<text x="190.1" y="23.3">R133</text>
<text x="190.1" y="20.3">R132</text>
<text x="198.9" y="23.3">X/1K/0201</text>
<text x="198.9" y="20.3">1K/0201</text>
<text x="14.8" y="24.8">18pF/C0402</text>
<text x="190.1" y="26.2">R136</text>
<text x="198.9" y="26.2">X/1K/0201</text>
<text x="234.3" y="26.2">R137</text>
<text x="234.3" y="24.8">R134</text>
<text x="243.1" y="26.2">10K/0201</text>
<text x="243.1" y="24.8">10K/0201</text>
<text x="16.3" y="33.6">C23</text>
<text x="16.3" y="35.1">18pF/C0402</text>
<text x="234.3" y="30.6">R138</text>
<text x="243.1" y="30.6">1K/0201</text>
<text x="16.3" y="43.9">C24</text>
<text x="16.3" y="45.4">18pF/C0402</text>
<text x="33.6" y="42.4">Y2</text>
<text x="33.8" y="43.9">32.768KHz.12.5pF +-20PPM 2P</text>
<text x="56" y="42.4">R135</text>
<text x="56" y="43.9">10M/R0402</text>
<text x="234.3" y="42.4">R545</text>
<text x="243.1" y="42.4">330K_1%/R0402</text>
<text x="224" y="48.3">R276</text>
<text x="232.8" y="48.3">X/100K/0201</text>
<text x="49.5" y="55.7">C25</text>
<text x="49.5" y="57.5">0.1uF/0201</text>
<text x="234.3" y="57.2">R141</text>
<text x="243.1" y="57.2">10K/0201</text>
<text x="57.4" y="64.5">TP</text>
<text x="57.4" y="61.6">TP</text>
<text x="61" y="64.5">TP33</text>
<text x="61" y="61.6">TP32</text>
<text x="234.3" y="61.6">R142</text>
<text x="243.1" y="61.6">20K/0201</text>
<text x="51.6" y="70.4">R144</text>
<text x="51.6" y="71.9">R146</text>
<text x="60.4" y="70.4">0/R0402</text>
<text x="60.4" y="71.9">0/R0402</text>
<text x="234.3" y="66">R143</text>
<text x="243.1" y="66">10K/0201</text>
<text x="51.6" y="73.4">R145</text>
<text x="51.6" y="76.3">R147</text>
<text x="60.4" y="73.4">0/R0402</text>
<text x="60.4" y="76.3">0/R0402</text>
<text x="51.6" y="79.3">R148</text>
<text x="60.4" y="79.3">0/R0402</text>
<text x="237.2" y="82.2">R154</text>
<text x="237.2" y="79.3">R151</text>
<text x="246.1" y="82.2">100K/0201</text>
<text x="246.1" y="79.3">X/10K/R0402</text>
<text x="67.8" y="94">R159</text>
<text x="67.8" y="95.5">200_1%/R0402</text>
<text x="256.4" y="94">R161</text>
<text x="256.4" y="95.5">R192</text>
<text x="256.4" y="92.5">R160</text>
<text x="265.2" y="94">169_1%/R0603</text>
<text x="265.2" y="95.5">287_1%/R0603</text>
<text x="265.2" y="92.5">84.5_1%/R0603</text>
<text x="275" y="91.1">R162</text>
<text x="275" y="92.8">0/R0402</text>
<text x="85.5" y="99.2">APLI_SOC_DDR3L</text>
<text x="221.9" y="102.8">R164</text>
<text x="221.9" y="104.6">10K/0201</text>
<text x="235.2" y="105.8">Q58A</text>
<text x="235.2" y="107.6">EM6K1GT2R</text>
<text x="29.5" y="113.2">R165</text>
<text x="36.9" y="113.2">0/0201</text>
<text x="221.9" y="111.7">Q58B</text>
<text x="221.9" y="113.5">EM6K1GT2R</text>
<text x="28" y="116.1">D8</text>
<text x="78.1" y="116.1">R166</text>
<text x="78.1" y="117.6">20K/R0402</text>
<text x="28" y="123.5">1PS79SB30</text>
<text x="66.3" y="124.9">C26</text>
<text x="87" y="124.9">C27</text>
<text x="28" y="129.4">D9</text>
<text x="66.3" y="126.4">1uF/0201</text>
<text x="78.1" y="130.8">R168</text>
<text x="87" y="126.4">1uF/0201</text>
<text x="241.1" y="130.8">R546</text>
<text x="28" y="136.7">1PS79SB30</text>
<text x="78.1" y="132.3">20K/R040</text>
<text x="154.2" y="133.8">R169</text>
<text x="154.2" y="135.6">10K/0201</text>
<text x="241.1" y="132.6">10K/0201</text>
<text x="260.8" y="135.3">R547</text>
<text x="268.2" y="135.3">0/0201</text>
<text x="87" y="139.7">C28</text>
<text x="87" y="141.1">1uF/0201</text>
<text x="140.9" y="139.7">R170</text>
<text x="140.9" y="141.4">10K/0201</text>
<text x="154.2" y="142.6">Q60A</text>
<text x="247.5" y="139.7">Q44A</text>
<text x="247.5" y="141.1">EM6K1GT2R</text>
<text x="140.9" y="148.5">Q60B</text>
<text x="154.2" y="144.4">EM6K1GT2R</text>
<text x="166.5" y="145.6">R171</text>
<text x="166.5" y="147">X/100K/R0402</text>
<text x="140.9" y="150.3">EM6K1GT2R</text>
<text x="45.7" y="160.3">U66</text>
<text x="26.6" y="163.2">R173</text>
<text x="35.4" y="163.2">0/R0402</text>
<text x="45.7" y="167.7">SN74LVC1G08DCKR</text>
<text x="72.2" y="166.2">R174</text>
<text x="72.2" y="167.7">0/R0402</text>
<text x="190.1" y="164.7">U67</text>
<text x="104.1" y="169.1">R176</text>
<text x="104.1" y="170.9">100K/0201</text>
<text x="190.1" y="172.1">SN74LVC1G08DCKR</text>
<text x="47.2" y="176.5">R191</text>
<text x="47.2" y="178">X/0/R0402</text>
</g>
<g font-size="1.3" fill="#f00">
<text x="59.3" y="13">XTAL25_IN</text>
<text x="177.1" y="17.4">THERMTRIP#</text>
<text x="177.1" y="20.3">PROCHOT#</text>
<text x="177.1" y="23.3">PMIC_I2C_SDA</text>
<text x="59.3" y="26.2">XTAL25_OUT</text>
<text x="177.1" y="26.2">PMIC_I2C_SCL</text>
<text x="218.4" y="26.2">PM_BATLOW#</text>
<text x="218.4" y="24.8">PMU_AC_PRESENT</text>
<text x="43.2" y="34.3">[27]</text>
<text x="46.5" y="34.3">OSC_CLK_OUT_3</text>
<text x="160.5" y="31.4">PMIC_I2C_SDA</text>
<text x="160.5" y="32.9">PMIC_I2C_SCL</text>
<text x="171.1" y="32.9">[25]</text>
<text x="171.2" y="31.4">[25]</text>
<text x="219.9" y="30.6">PMU_WAKE_N</text>
<text x="66.6" y="45.4">RTC_X1</text>
<text x="68.1" y="46.9">RTC_X2</text>
<text x="162.4" y="44.7">SOC_EDP_HPD</text>
<text x="173.4" y="44.7">[17]</text>
<text x="221.3" y="42.4">INTRUDER</text>
<text x="66.6" y="52.7">RTC_TEST#</text>
<text x="134.4" y="52.7">SVID_CLK</text>
<text x="239" y="48.3">SUSPWRDNACK</text>
<text x="66.6" y="54.2">RTC_RST#</text>
<text x="66.6" y="55.7">PM_RSMRST#</text>
<text x="134.4" y="54.2">SVID_DATA</text>
<text x="134.4" y="55.7">SVID_ALERT#</text>
<text x="218.4" y="57.2">PM_PWRBTN#</text>
<text x="54.9" y="66">SUSPWRDNACK</text>
<text x="66.6" y="61.6">SUS_CLK</text>
<text x="66.6" y="64.5">SUS_STAT#</text>
<text x="138.8" y="63.1">THERMTRIP#</text>
<text x="144.7" y="61.6">PROCHOT#</text>
<text x="159.1" y="63.6">THERMTRIP#</text>
<text x="168.6" y="63.6">[25]</text>
<text x="218.4" y="61.6">PM_RSMRST#</text>
<text x="219.9" y="66">PM_SYSRST#</text>
<text x="12.3" y="71.2">[18]</text>
<text x="15.5" y="71.2">PM_SLP_S4#_3P3</text>
<text x="31.4" y="68.2">[18,25]</text>
<text x="36.6" y="68.2">PCH_PWROK</text>
<text x="38.6" y="70.4">PM_SLP_S4#_3P3</text>
<text x="38.6" y="71.9">PM_SLP_S3#_3P3</text>
<text x="54.9" y="67.5">PCH_PWROK</text>
<text x="67.1" y="70.4">PMU_SLP_S4#</text>
<text x="67.1" y="71.9">PMU_SLP_S3#</text>
<text x="9.8" y="77.1">[7,18]</text>
<text x="10.4" y="74.1">[18,25]</text>
<text x="12.3" y="72.6">[18]</text>
<text x="14.2" y="77.1">PM_PWRBTN#_3P3</text>
<text x="15.5" y="72.6">PM_SLP_S3#_3P3</text>
<text x="15.5" y="74.1">PM_SLP_S0#_3P3</text>
<text x="38.6" y="76.3">PM_PWRBTN#_3P3</text>
<text x="38.6" y="73.4">PM_SLP_S0#_3P3</text>
<text x="66.6" y="73.4">PMU_SLP_S0#</text>
<text x="66.6" y="77.8">PM_SYSRST#</text>
<text x="66.6" y="76.3">PM_PWRBTN#</text>
<text x="32.8" y="79.3">PLT_RST#_3P3</text>
<text x="38.6" y="83.7">PM_BATLOW#</text>
<text x="66.6" y="80.7">PMU_WAKE_N</text>
<text x="66.6" y="79.3">PM_PLTRST#</text>
<text x="224.3" y="79.3">PLT_RST#_3P3</text>
<text x="224.3" y="82.2">PCH_PWROK</text>
<text x="13.2" y="84.4">[18,20]</text>
<text x="18.3" y="84.4">PM_BATLOW#</text>
<text x="60.7" y="85.2">PMU_AC_PRESENT</text>
<text x="66.6" y="86.6">INTRUDER</text>
<text x="68.1" y="89.6">PMU_RCOMP</text>
<text x="244.9" y="92.5">SVID_CLK</text>
<text x="244.9" y="94">SVID_DATA</text>
<text x="244.9" y="95.5">SVID_ALERT#</text>
<text x="239" y="101.4">PM_SYSRST#</text>
<text x="189.6" y="113.9">[18]</text>
<text x="192.9" y="113.9">PM_SYSRST#_3P3</text>
<text x="85.8" y="119">RTC_RST#</text>
<text x="85.8" y="133.8">RTC_TEST#</text>
<text x="250.8" y="135.3">PROCHOT#_R</text>
<text x="272.9" y="135.3">PROCHOT#</text>
<text x="173.9" y="138.8">PMIC_THERMTRIP#_3P3</text>
<text x="190.5" y="138.8">[18,20]</text>
<text x="215.9" y="143.4">[25]</text>
<text x="219.1" y="143.4">PROCHOT</text>
<text x="121.2" y="150">THERMTRIP#</text>
<text x="5.6" y="164">[25]</text>
<text x="7.1" y="162.5">[18]</text>
<text x="8.9" y="164">PMIC_RSMRST#</text>
<text x="10.4" y="162.5">EC_RSMRST#</text>
<text x="62.2" y="164.7">PM_RSMRST#_R</text>
<text x="99.1" y="164.7">PM_RSMRST#</text>
<text x="163.9" y="167.7">PLT_RST#_3P3</text>
<text x="213.7" y="169.7">CB_RESET#</text>
<text x="224" y="169.7">[16,17,18,20]</text>
</g>
<g font-size="1.3">
<text x="207" y="12.7">+V1.8A</text>
<text x="29.2" y="20.6">1</text>
<text x="29.2" y="22.1">4</text>
<text x="35" y="22.1">3</text>
<text x="35" y="20.6">2</text>
<text x="250.9" y="18.6">+V3.3A</text>
<text x="80.6" y="25">R27</text>
<text x="80.6" y="26.5">P29</text>
<text x="129.3" y="25">J45</text>
<text x="129.3" y="26.5">M47</text>
<text x="129.3" y="28">F48</text>
<text x="129.3" y="29.4">H48</text>
<text x="79.7" y="35.3">AE60</text>
<text x="79.8" y="33.9">AF62</text>
<text x="112" y="30.6">GPIO</text>
<text x="129.3" y="30.9">F47</text>
<text x="129.3" y="33.9">L47</text>
<text x="129.3" y="35.3">P47</text>
<text x="129.3" y="32.4">H45</text>
<text x="31" y="40.2" transform="rotate(-90 31 40.2)">1</text>
<text x="79.6" y="36.8">AG63</text>
<text x="79.6" y="39.8">AG62</text>
<text x="79.8" y="38.3">AF61</text>
<text x="129.3" y="41.2">J50</text>
<text x="129.3" y="39.8">H50</text>
<text x="249.5" y="37.7">+V3.3A_RTC</text>
<text x="31" y="46" transform="rotate(-90 31 46)">2</text>
<text x="79.7" y="47.1">AC58</text>
<text x="79.7" y="45.7">AC59</text>
<text x="129.3" y="42.7">M48</text>
<text x="129.3" y="44.2">P48</text>
<text x="129.3" y="45.7">L48</text>
<text x="129.3" y="47.1">E52</text>
<text x="79.6" y="50.1">AG51</text>
<text x="79.7" y="53">AH49</text>
<text x="129.3" y="53">C17</text>
<text x="251.2" y="49.5">+V3.3A</text>
<text x="79.7" y="54.5">AC55</text>
<text x="79.7" y="56">AC57</text>
<text x="129.3" y="56">B17</text>
<text x="129.3" y="54.5">C18</text>
<text x="79.6" y="64.8">AG58</text>
<text x="79.7" y="61.9">AE62</text>
<text x="129.3" y="63.3">J47</text>
<text x="129.3" y="61.9">E47</text>
<text x="251.2" y="62.8">+V3.3A</text>
<text x="79.6" y="67.8">AG49</text>
<text x="79.7" y="66.3">AC63</text>
<text x="79.7" y="70.7">AK54</text>
<text x="129.3" y="66.3">AG54</text>
<text x="129.3" y="67.8">AG52</text>
<text x="129.3" y="70.7">J43</text>
<text x="79.7" y="72.2">AC62</text>
<text x="79.7" y="73.6">AD61</text>
<text x="79.7" y="76.6">AK55</text>
<text x="129.3" y="72.2">H43</text>
<text x="254.2" y="76">+V3.3A</text>
<text x="79.6" y="81">AG55</text>
<text x="79.6" y="79.5">AG57</text>
<text x="79.7" y="78.1">AD62</text>
<text x="79.7" y="84">AH51</text>
<text x="129.3" y="84">A22</text>
<text x="129.3" y="82.5">C22</text>
<text x="129.3" y="81">C23</text>
<text x="129.3" y="78.1">B23</text>
<text x="129.3" y="79.5">C24</text>
<text x="265.4" y="81.9">+V1.05S</text>
<text x="79.6" y="89.9">AG59</text>
<text x="79.7" y="86.9">AC54</text>
<text x="79.7" y="85.4">AK49</text>
<text x="129.3" y="89.9">B19</text>
<text x="129.3" y="86.9">C20</text>
<text x="129.3" y="88.4">C21</text>
<text x="129.3" y="92.8">B21</text>
<text x="216.8" y="96.6">+V3.3S</text>
<text x="228.1" y="107.5">2</text>
<text x="232.8" y="103.6" transform="rotate(-90 232.8 103.6)">6</text>
<text x="15.2" y="109.9">+VCC_RTC</text>
<text x="60.9" y="112.9">+V3.3A_RTC</text>
<text x="214.8" y="113.4">5</text>
<text x="219.5" y="109.5" transform="rotate(-90 219.5 109.5)">3</text>
<text x="232.8" y="109.3" transform="rotate(-90 232.8 109.3)">1</text>
<text x="26.3" y="119.3">1</text>
<text x="33.5" y="119.3">2</text>
<text x="219.5" y="115.2" transform="rotate(-90 219.5 115.2)">4</text>
<text x="16.5" y="123.2">+V3.3A</text>
<text x="235.9" y="124.7">+V3.3A</text>
<text x="149" y="127.6">+V3.3A</text>
<text x="26.3" y="132.6">1</text>
<text x="33.5" y="132.6">2</text>
<text x="135.7" y="133.5">+V3.3A</text>
<text x="151.8" y="140.4" transform="rotate(-90 151.8 140.4)">6</text>
<text x="241.3" y="142.9">2</text>
<text x="246.1" y="138.9" transform="rotate(-90 246.1 138.9)">6</text>
<text x="64.1" y="149.7">+V3.3A</text>
<text x="138.5" y="146.3" transform="rotate(-90 138.5 146.3)">3</text>
<text x="147.1" y="144.4">2</text>
<text x="151.8" y="146.2" transform="rotate(-90 151.8 146.2)">1</text>
<text x="246.1" y="144.7" transform="rotate(-90 246.1 144.7)">1</text>
<text x="133.8" y="150.3">5</text>
<text x="138.5" y="152.1" transform="rotate(-90 138.5 152.1)">4</text>
<text x="206.3" y="161.8">+V3.3S</text>
<text x="43.9" y="162">1</text>
<text x="43.9" y="163.5">2</text>
<text x="43.9" y="165">3</text>
<text x="58.5" y="162">5</text>
<text x="58.5" y="165">4</text>
<text x="188.3" y="166.5">1</text>
<text x="188.3" y="167.9">2</text>
<text x="202.9" y="166.5">5</text>
<text x="188.3" y="169.4">3</text>
<text x="202.9" y="169.4">4</text>
</g>
<g font-size="1.3" fill="#004080">
<text x="84.8" y="27.1">OSCOUT</text>
<text x="84.8" y="25.7">OSCIN</text>
<text x="121.2" y="25.7">GPIO_224</text>
<text x="121.2" y="27.1">GPIO_213</text>
<text x="121.2" y="28.6">GPIO_223</text>
<text x="84.8" y="34.5">OSC_CLK_OUT_4</text>
<text x="84.8" y="36">OSC_CLK_OUT_3</text>
<text x="117.9" y="31.6">PMIC_I2C_SDA</text>
<text x="118" y="33">PMIC_I2C_SCL</text>
<text x="121.2" y="30.1">GPIO_222</text>
<text x="121.2" y="34.5">GPIO_214</text>
<text x="121.2" y="36">GPIO_215</text>
<text x="84.8" y="37.4">OSC_CLK_OUT_2</text>
<text x="84.8" y="38.9">OSC_CLK_OUT_1</text>
<text x="84.8" y="40.4">OSC_CLK_OUT_0</text>
<text x="118.1" y="41.9">PMC_SPI_RXD</text>
<text x="118.3" y="40.4">PMC_SPI_TXD</text>
<text x="84.8" y="47.8">RTC_X2</text>
<text x="84.8" y="46.3">RTC_X1</text>
<text x="118.3" y="47.8">PMC_SPI_CLK</text>
<text x="118.4" y="43.3">PMC_SPI_FS2</text>
<text x="118.4" y="44.8">PMC_SPI_FS1</text>
<text x="118.4" y="46.3">PMC_SPI_FS0</text>
<text x="84.8" y="53.7">RTC_TEST</text>
<text x="84.8" y="50.7">VCC_RTC_EXTPAD</text>
<text x="120.3" y="53.7">SVID0_CLK</text>
<text x="84.8" y="55.1">RTC_RST</text>
<text x="84.8" y="56.6">RSM_RST</text>
<text x="117" y="56.6">SVID0_ALERT_B</text>
<text x="119.4" y="55.1">SVID0_DATA</text>
<text x="84.8" y="62.5">PMU_SUSCLK</text>
<text x="84.8" y="65.4">SUS_STAT</text>
<text x="119.7" y="64">THERMTRIP</text>
<text x="120.9" y="62.5">PROCHOT</text>
<text x="84.8" y="71.3">PMU_SLP_S4</text>
<text x="84.8" y="66.9">SUSPWRDNACK</text>
<text x="84.8" y="68.4">SOC_PWROK</text>
<text x="119.7" y="66.9">RSVD_AG54</text>
<text x="119.7" y="68.4">RSVD_AG52</text>
<text x="120.9" y="71.3">RSVD_J43</text>
<text x="84.8" y="72.8">PMU_SLP_S3</text>
<text x="84.8" y="74.3">PMU_SLP_S0</text>
<text x="84.8" y="77.2">PMU_PWRBTN</text>
<text x="120.6" y="72.8">RSVD_H43</text>
<text x="84.8" y="81.6">EMMC_PWR_EN</text>
<text x="84.8" y="78.7">PMU_RSTBTN</text>
<text x="84.8" y="80.2">PMU_PLTRST</text>
<text x="119.9" y="80.2">JTAG_TRST</text>
<text x="120.5" y="81.6">JTAG_TMS</text>
<text x="120.7" y="78.7">JTAG_TCK</text>
<text x="121.2" y="83.1">JTAG_TDI</text>
<text x="84.8" y="84.6">PMU_BATLOW</text>
<text x="84.8" y="86.1">PMU_AC_PRESENT</text>
<text x="84.8" y="87.5">EMMC_RCOMP</text>
<text x="119.6" y="87.5">JTAG_PREQ</text>
<text x="119.7" y="89">JTAG_PRDY</text>
<text x="120.5" y="84.6">JTAG_TDO</text>
<text x="84.8" y="90.5">PMU_RCOMP</text>
<text x="118.4" y="90.5">JTAG_PMODE</text>
<text x="123.2" y="93.4">JTAGX</text>
<text x="46.5" y="162.7">A</text>
<text x="46.5" y="164.1">B</text>
<text x="46.5" y="165.6">GND</text>
<text x="54" y="162.7">VCC</text>
<text x="55.9" y="165.6">Y</text>
<text x="190.8" y="167.1">A</text>
<text x="198.3" y="167.1">VCC</text>
<text x="190.8" y="168.6">B</text>
<text x="190.8" y="170">GND</text>
<text x="200.3" y="170">Y</text>
</g>
<text font-size="1.3" fill="#00f" x="259.3" y="98.4">Resistor need to be applied.</text>
<g font-size="1.1">
<text x="30.7" y="1.1">5</text>
<text x="89" y="1.1">4</text>
<text x="147.4" y="1.1">3</text>
<text x="205.7" y="1.1">2</text>
<text x="264" y="1.1">1</text>
<text x=".4" y="28.1">D</text>
<text x="293.6" y="28.1">D</text>
<text x=".4" y="79.4">C</text>
<text x="293.6" y="79.4">C</text>
<text x=".4" y="130.8">B</text>
<text x="293.6" y="130.8">B</text>
<text x=".4" y="182.1">A</text>
<text x="293.6" y="182.1">A</text>
<text x="30.7" y="207.9">5</text>
<text x="89" y="207.9">4</text>
<text x="147.4" y="207.9">3</text>
<text x="205.7" y="207.9">2</text>
<text x="264" y="207.9">1</text>
</g>
<text font-size="1" fill="#00f" x="103.2" y="21.6">APL_SOC</text>
</svg>
